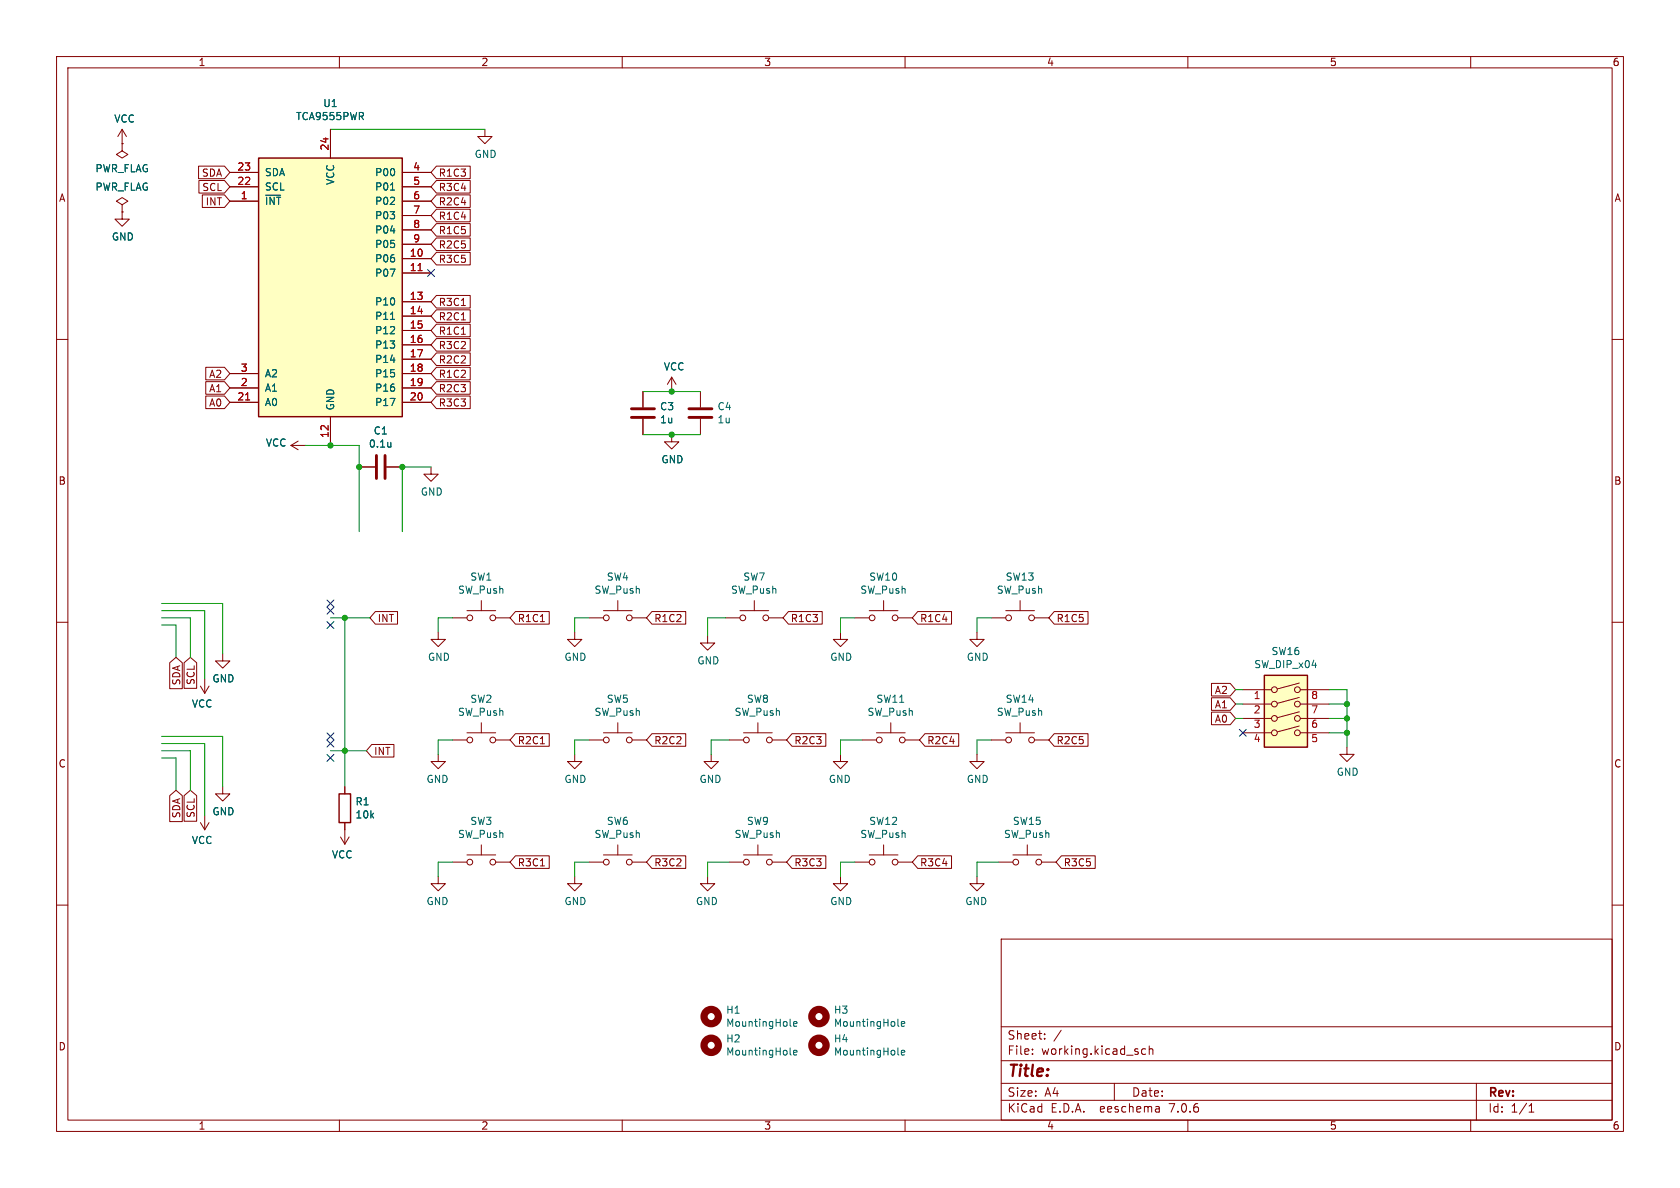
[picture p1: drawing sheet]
<svg xmlns="http://www.w3.org/2000/svg" width="297mm" height="210mm" viewBox="0 0 297 210" stroke-linecap="round" stroke-linejoin="round" font-family="sans-serif">
<g fill="none" stroke="#840000" stroke-width=".18">
<path d="M10 10h277v190h-277zM12 12h273v186h-273zM60 10v2M110 10v2M160 10v2M210 10v2M260 10v2M21.6 25.4v1.3l1 .6-1 .6-1-.6 1-.6M21.6 25.4h.1M21.6 37.5v1.2h1.3l-1.3 1.3-1.3-1.3h1.3M21.6 36.2l1-.6-1-.7-1 .7 1 .6v1.3M21.6 37.5h.1"/>
<path d="M21.6 22.9l-.8 1.2M21.6 22.9v2.5M21.6 22.9l.8 1.2M35.1 29.4h4.6l.9 1.1-.9 1.1h-4.6zM35.2 31.9h4.5l.9 1.1-.9 1.1h-4.5zM35.8 34.4h3.9l.9 1.2-.9 1.1h-3.9zM40.6 35.6h5.1M40.6 33h5.1M40.6 30.5h5.1M58.4 22.9v5M71.1 35.6h5.1M71.1 33h5.1"/>
<path d="M71.1 30.5h5.1M71.1 38.1h5.1M77.2 39.5h5.9v2.3h-5.9l-1-1.2zM77.2 37h5.9v2.2h-5.9l-1-1.1zM77.2 34.4h5.9v2.3h-5.9l-1-1.1zM77.2 31.9h5.9v2.2h-5.9l-1-1.1zM77.2 29.4h5.9v2.2h-5.9l-1-1.1zM85.7 22.9v1.2h1.3l-1.3 1.3-1.2-1.3h1.2M10 60h2M71.1 45.7h5.1M71.1 48.3h5.1M71.1 53.3h5.1"/>
<path d="M71.1 55.9h5.1M71.1 58.4h5.1M71.1 40.6h5.1M71.1 43.2h5.1M77.2 52.2h5.9v2.3h-5.9l-1-1.2zM77.2 59.8h5.9v2.3h-5.9l-1-1.1zM77.2 54.8h5.9v2.2h-5.9l-1-1.1zM77.2 42.1h5.9v2.2h-5.9l-1-1.1zM77.2 44.6h5.9v2.2h-5.9l-1-1.1zM77.2 57.3h5.9v2.2h-5.9l-1-1.1zM81.6 54h.7M81.6 56.6h.7"/>
<path d="M81.6 59.1h.7M285 60h2M36.4 64.9h3.3l.9 1.1-.9 1.2h-3.3zM36.4 67.5h3.3l.9 1.1-.9 1.1h-3.3zM36.4 70h3.3l.9 1.1-.9 1.1h-3.3zM40.6 66h5.1M40.6 68.6h5.1M40.6 71.1h5.1M51.4 78.7l1.3 .8M51.4 78.7h2.6M52.7 78l-1.3 .7M58.4 73.7v5"/>
<path d="M71.1 61h5.1M71.1 63.5h5.1M71.1 66h5.1M71.1 68.6h5.1M71.1 71.1h5.1M77.2 67.5h5.9v2.2h-5.9l-1-1.1zM77.2 64.9h5.9v2.3h-5.9l-1-1.2zM77.2 70h5.9v2.2h-5.9l-1-1.1zM77.2 62.4h5.9v2.2h-5.9l-1-1.1zM113.7 69.2v2.8M113.7 74v2.8M118.7 76.8v1.3h1.3l-1.3 1.3-1.2-1.3h1.2"/>
<path d="M118.7 66.7l-.7 1.2M118.7 66.7v2.5M118.7 66.7l.8 1.2M123.8 69.2v2.8M123.8 74v2.8M63.5 82.6h2.8M68.3 82.6h2.8M76.2 82.6v1.2h1.3l-1.3 1.3-1.3-1.3h1.3M10 110h2M30 117.2l1.1-1 1.1 1v4.5h-2.2zM32.5 117.2l1.2-1 1.1 1v4.5h-2.3zM39.4 115.6v1.2h1.2l-1.2 1.3-1.3-1.3h1.3"/>
<path d="M66.4 108.1h3.9v2.2h-3.9l-1-1.1zM77.5 111.8v1.2h1.2l-1.2 1.3-1.3-1.3h1.3M80 109.2h2.5M82.5 108h5.1M85.1 106.2v1.8M87.6 109.2h2.6M91.1 108.1h6v2.2h-6l-.9-1.1zM95.5 109.9h.8M101.6 111.8v1.2h1.3l-1.3 1.3-1.3-1.3h1.3M104.1 109.2h2.6M106.7 108h5.1M109.2 106.2v1.8"/>
<path d="M111.8 109.2h2.5M115.3 108.1h5.9v2.2h-5.9l-1-1.1zM125.1 112.4v1.3h1.3l-1.3 1.2-1.3-1.2h1.3M128.3 109.2h2.5M130.8 108h5.1M133.3 106.2v1.8M135.9 109.2h2.5M139.4 108.1h6v2.2h-6l-1-1.1zM148.6 111.8v1.2h1.3l-1.3 1.3-1.3-1.3h1.3M151.1 109.2h2.6M153.7 108h5M156.2 106.2v1.8"/>
<path d="M158.7 109.2h2.6M162.2 108.1h6v2.2h-6l-.9-1.1zM172.7 111.8v1.2h1.3l-1.3 1.3-1.3-1.3h1.3M175.3 109.2h2.5M177.8 108h5.1M180.3 106.2v1.8M182.9 109.2h2.5M186.4 108.1h5.9v2.2h-5.9l-1-1.1zM285 110h2M35.4 121.3l.8 1.3M36.2 120v2.6M37 121.3l-.8 1.3"/>
<path d="M39.4 139.1v1.2h1.2l-1.2 1.3-1.3-1.3h1.3M61 139.1v1.2M65.7 131.6h3.9v2.2h-3.9l-.9-1.1zM77.5 133.4v1.2h-1.3l1.3 1.3 1.2-1.3h-1.2M80 130.8h2.5M82.5 129.5h5.1M85.1 127.8v1.7M87.6 130.8h2.6M91.1 129.7h6v2.2h-6l-.9-1.1zM95.5 131.5h.8M101.6 133.4v1.2h1.3l-1.3 1.3-1.3-1.3h1.3M104.1 130.8h2.6"/>
<path d="M106.7 129.5h5.1M109.2 127.8v1.7M111.8 130.8h2.5M115.3 129.7h5.9v2.2h-5.9l-1-1.1zM125.7 133.4v1.2h-1.2l1.2 1.3 1.3-1.3h-1.3M128.9 130.8h2.5M131.4 129.5h5.1M134 127.8v1.7M136.5 130.8h2.6M140 129.7h6v2.2h-6l-.9-1.1zM148.6 133.4v1.2h-1.3l1.3 1.3 1.3-1.3h-1.3M152.4 130.8h2.5"/>
<path d="M154.9 129.5h5.1M157.5 127.8v1.7M160 130.8h2.6M163.5 129.7h6v2.2h-6l-.9-1.1zM172.7 133.4v1.2h1.3l-1.3 1.3-1.3-1.3h1.3M175.3 130.8h2.5M177.8 129.5h5.1M180.3 127.8v1.7M182.9 130.8h2.5M186.4 129.7h5.9v2.2h-5.9l-1-1.1zM214.2 120.8h3.3l.9 1.1-.9 1.1h-3.3zM214.2 125.9h3.3l.9 1.1-.9 1.1h-3.3z"/>
<path d="M214.2 123.3h3.3l.9 1.2-.9 1.1h-3.3zM219.7 129.5h5.1M219.7 121.9h5.1M219.7 124.5h5.1M219.7 127h5.1M229.7 128.3l-3.9 1.1M229.7 125.8l-3.9 1.1M229.7 123.3l-3.9 1M229.7 120.8l-3.9 1M229.9 129.5h5M229.9 121.9h5M229.9 124.5h5"/>
<path d="M229.9 127h5M238.1 132.1v1.3h1.3l-1.3 1.2-1.2-1.2h1.2M10 160h2M30 140.7l1.1-1 1.1 1v4.5h-2.2zM32.5 140.7l1.2-1 1.1 1v4.5h-2.3zM35.4 145.4l.8 1.3M36.2 144.1v2.6M37 145.4l-.8 1.3M60.2 148l.8 1.2M61 145.4v3.8M61.7 148l-.7 1.2M77.5 154.9v1.3h-1.3l1.3 1.3 1.2-1.3h-1.2"/>
<path d="M80 152.4h2.5M82.5 151.1h5.1M85.1 149.4v1.7M87.6 152.4h2.6M91.1 151.3h6v2.2h-6l-.9-1.1zM95.5 153.1h.8M101.6 154.9v1.3h1.3l-1.3 1.3-1.3-1.3h1.3M104.1 152.4h2.6M106.7 151.1h5.1M109.2 149.4v1.7M111.8 152.4h2.5M115.3 151.3h5.9v2.2h-5.9l-1-1.1z"/>
<path d="M125.1 154.9v1.3h-1.3l1.3 1.3 1.3-1.3h-1.3M128.9 152.4h2.5M131.4 151.1h5.1M134 149.4v1.7M136.5 152.4h2.6M140 151.3h6v2.2h-6l-.9-1.1zM148.6 154.9v1.3h1.3l-1.3 1.3-1.3-1.3h1.3M151.1 152.4h2.6M153.7 151.1h5M156.2 149.4v1.7M158.7 152.4h2.6M162.2 151.3h6v2.2h-6l-.9-1.1z"/>
<path d="M172.7 154.9v1.3h-1.3l1.3 1.3 1.3-1.3h-1.3M176.5 152.4h2.6M179.1 151.1h5M181.6 149.4v1.7M184.1 152.4h2.6M187.6 151.3h6v2.2h-6l-.9-1.1zM285 160h2M177 166h108v32h-108zM60 198v2M110 198v2M160 198v2M177 194.5h108"/>
<path d="M177 191.5h108M177 187.5h108M177 181.5h108M182.5 186.3v.1M182.5 185.5v.1M184.7 183.6v.1M184.7 182.8v.1M187.6 182.1l-1.3 2M197 191.5v3M202.5 185.5l-.4-.1-.3 .3v.4l.2 .2h.5M203.2 185.5l.2-.1 .3 .1 .1 .9M203.2 184.9v1.5"/>
<path d="M204.9 195.7l.1 .9M205 196.5l-.2 .1M205 196h-.2M210 198v2M260 198v2M261 191.5v6.5M270.3 196.6h.9M270.3 195.5l.4-.4v1.5"/>
<circle cx="83.1" cy="109.2" r=".51"/>
<circle cx="87.1" cy="109.2" r=".51"/>
<circle cx="107.2" cy="109.2" r=".51"/>
<circle cx="111.3" cy="109.2" r=".51"/>
<circle cx="131.3" cy="109.2" r=".51"/>
<circle cx="135.4" cy="109.2" r=".51"/>
<circle cx="154.2" cy="109.2" r=".51"/>
<circle cx="158.2" cy="109.2" r=".51"/>
<circle cx="178.3" cy="109.2" r=".51"/>
<circle cx="182.4" cy="109.2" r=".51"/>
<circle cx="83.1" cy="130.8" r=".51"/>
<circle cx="87.1" cy="130.8" r=".51"/>
<circle cx="107.2" cy="130.8" r=".51"/>
<circle cx="111.3" cy="130.8" r=".51"/>
<circle cx="132" cy="130.8" r=".51"/>
<circle cx="136" cy="130.8" r=".51"/>
<circle cx="155.4" cy="130.8" r=".51"/>
<circle cx="159.5" cy="130.8" r=".51"/>
<circle cx="178.3" cy="130.8" r=".51"/>
<circle cx="182.4" cy="130.8" r=".51"/>
<circle cx="225.3" cy="121.9" r=".51"/>
<circle cx="225.3" cy="124.5" r=".51"/>
<circle cx="225.3" cy="127" r=".51"/>
<circle cx="225.3" cy="129.5" r=".51"/>
<circle cx="229.4" cy="124.5" r=".51"/>
<circle cx="229.4" cy="121.9" r=".51"/>
<circle cx="229.4" cy="127" r=".51"/>
<circle cx="229.4" cy="129.5" r=".51"/>
<circle cx="83.1" cy="152.4" r=".51"/>
<circle cx="87.1" cy="152.4" r=".51"/>
<circle cx="107.2" cy="152.4" r=".51"/>
<circle cx="111.3" cy="152.4" r=".51"/>
<circle cx="132" cy="152.4" r=".51"/>
<circle cx="136" cy="152.4" r=".51"/>
<circle cx="154.2" cy="152.4" r=".51"/>
<circle cx="158.2" cy="152.4" r=".51"/>
<circle cx="179.6" cy="152.4" r=".51"/>
<circle cx="183.6" cy="152.4" r=".51"/>
</g>
<path d="M111.6 73.8h4.1M111.6 72.3h4.1M121.8 73.8h4.1M121.8 72.3h4.1M66.5 80.5v4.1M68.1 80.5v4.1" fill="none" stroke="#840000" stroke-width=".51"/>
<g fill="#ffffc2" stroke="#ffffc2" stroke-width=".18">
<path d="M45.7 27.9h25.4v45.8h-25.4z"/>
<path d="M223.5 119.4h7.6v12.7h-7.6z"/>
</g>
<path d="M45.7 27.9h25.4v45.8h-25.4zM223.5 119.4h7.6v12.7h-7.6zM59.9 140.3h2.1v5.1h-2.1z" fill="none" stroke="#840000" stroke-width=".25"/>
<path d="M73.9 47.8h.7M43.4 70.7h.7" fill="none" stroke="#a90000" stroke-width=".18"/>
<path d="M69 33.6h.8M69 56.5h.8M69.1 78.2v.8M69.1 78.9l-.1 .1M139.7 186.3l.2 .2M139.7 181.2l.2 .2M140.3 186.1l.6-.1-.1-.3h-.3l-.2 .1 .1 .6h.4M140.3 181l.6-.1-.1-.3h-.3l-.2 .2 .1 .6h.4M158.7 181.2l.2 .2M158.7 186.3l.2 .2M159.3 186.1l.6-.1v-.3h-.4l-.2 .1 .1 .6h.5M159.3 181l.6-.1v-.3h-.4l-.2 .2 .1 .6h.5" fill="none" stroke="#006464" stroke-width=".18"/>
<g fill="none" stroke="#840000" stroke-width="1.3">
<circle cx="125.7" cy="179.7" r="1.27"/>
<circle cx="144.8" cy="179.7" r="1.27"/>
<circle cx="125.7" cy="184.8" r="1.27"/>
<circle cx="144.8" cy="184.8" r="1.27"/>
</g>
<g fill="none" stroke="#009600" stroke-width=".18">
<path d="M58.4 22.9h27.3M54 78.7h9.5v15.3M113.7 69.2h10.1M113.7 76.8h10.1M76.2 82.6h-5.1v11.4M28.6 109.2h5.1v7M28.6 108h7.6v12M28.6 110.5h2.5v5.7M28.6 106.7h10.8v8.9M58.4 109.2h7M61 109.2v29.9M80 109.2h-2.5v2.6"/>
<path d="M104.1 109.2h-2.5v2.6M128.3 109.2h-3.2v3.2M151.1 109.2h-2.5v2.6M175.3 109.2h-2.6v2.6M28.6 134h2.5v5.7M28.6 131.4h7.6v12.7M28.6 132.7h5.1v7M28.6 130.2h10.8v8.9M58.4 132.7h6.4M80 130.8h-2.5v2.6M104.1 130.8h-2.5v2.6M128.9 130.8h-3.2v2.6"/>
<path d="M152.4 130.8h-3.8v2.6M175.3 130.8h-2.6v2.6M218.4 121.9h1.3M218.4 127h1.3M218.4 124.5h1.3M234.9 121.9h3.2v10.2M234.9 129.5h3.2M234.9 127h3.2M234.9 124.5h3.2M80 152.4h-2.5v2.5M104.1 152.4h-2.5v2.5M128.9 152.4h-3.8v2.5"/>
<path d="M151.1 152.4h-2.5v2.5M176.5 152.4h-3.8v2.5"/>
</g>
<g fill="none" stroke="#000084" stroke-width=".18">
<path d="M75.6 47.7l1.2 1.2M76.8 47.7l-1.2 1.2M57.8 107.3l1.2 1.3M57.8 106.1l1.2 1.2M57.8 109.9l1.2 1.2M59 107.3l-1.2 1.3M59 106.1l-1.2 1.2M59 109.9l-1.2 1.2M57.8 129.6l1.2 1.2M57.8 130.8l1.2 1.3M57.8 133.4l1.2 1.2M59 129.6l-1.2 1.2"/>
<path d="M59 130.8l-1.2 1.3M59 133.4l-1.2 1.2M219.1 128.9l1.2 1.2M220.3 128.9l-1.2 1.2"/>
</g>
<g fill="#009600" stroke="#009600" stroke-width=".18">
<circle cx="118.7" cy="69.2" r=".46"/>
<circle cx="61" cy="109.2" r=".46"/>
<circle cx="71.1" cy="82.6" r=".46"/>
<circle cx="58.4" cy="78.7" r=".46"/>
<circle cx="63.5" cy="82.6" r=".46"/>
<circle cx="118.7" cy="76.8" r=".46"/>
<circle cx="61" cy="132.7" r=".46"/>
<circle cx="238.1" cy="127" r=".46"/>
<circle cx="238.1" cy="124.5" r=".46"/>
<circle cx="238.1" cy="129.5" r=".46"/>
</g>
<text font-size="2.8" fill="#840000" x="178" y="190.9">Title:</text>
<g font-size="2.1" fill="#840000">
<text x="178" y="184">Sheet:</text>
<text x="178" y="186.7">File:</text>
<text x="184.1" y="186.7">working.kicad_sch</text>
<text x="178" y="196.9">KiCad</text>
<text x="178" y="194.1">Size:</text>
<text x="184.7" y="194.1">A4</text>
<text x="185.7" y="196.9">E.D.A.</text>
<text x="194.6" y="196.9">eeschema</text>
<text x="200" y="194.1">Date:</text>
<text x="207" y="196.9">7.0.6</text>
<text x="263" y="194.3">Rev:</text>
<text x="263" y="196.9">Id:</text>
<text x="267.1" y="196.9">1/1</text>
</g>
<g font-size="1.8" fill="#840000">
<text x="35" y="11.9">1</text>
<text x="85" y="11.9">2</text>
<text x="135" y="11.9">3</text>
<text x="185" y="11.9">4</text>
<text x="235" y="11.9">5</text>
<text x="285" y="11.9">6</text>
<text x="10.3" y="35.9">A</text>
<text x="35.6" y="31.4">SDA</text>
<text x="35.7" y="34">SCL</text>
<text x="77.5" y="34">R3C4</text>
<text x="77.5" y="31.4">R1C3</text>
<text x="285.3" y="35.9">A</text>
<text x="36.3" y="36.5">INT</text>
<text x="77.5" y="41.6">R1C5</text>
<text x="77.5" y="39.1">R1C4</text>
<text x="77.5" y="36.5">R2C4</text>
<text x="77.5" y="44.1">R2C5</text>
<text x="77.5" y="46.7">R3C5</text>
<text x="77.5" y="54.3">R3C1</text>
<text x="77.5" y="56.8">R2C1</text>
<text x="77.5" y="59.4">R1C1</text>
<text x="77.5" y="61.9">R3C2</text>
<text x="77.5" y="64.5">R2C2</text>
<text x="36.9" y="67">A2</text>
<text x="36.9" y="69.5">A1</text>
<text x="77.5" y="69.5">R2C3</text>
<text x="77.5" y="67">R1C2</text>
<text x="36.9" y="72.1">A0</text>
<text x="77.5" y="72.1">R3C3</text>
<text x="10.3" y="85.9">B</text>
<text x="285.3" y="85.9">B</text>
<text x="66.7" y="110.2">INT</text>
<text x="91.4" y="110.2">R1C1</text>
<text x="115.6" y="110.2">R1C2</text>
<text x="139.7" y="110.2">R1C3</text>
<text x="162.6" y="110.2">R1C4</text>
<text x="186.7" y="110.2">R1C5</text>
<text x="32.1" y="121.2" transform="rotate(-90 32.1 121.2)">SDA</text>
<text x="34.6" y="121.2" transform="rotate(-90 34.6 121.2)">SCL</text>
<text x="214.7" y="122.9">A2</text>
<text x="214.7" y="125.4">A1</text>
<text x="91.4" y="131.8">R2C1</text>
<text x="115.6" y="131.8">R2C2</text>
<text x="140.3" y="131.8">R2C3</text>
<text x="163.8" y="131.8">R2C4</text>
<text x="186.7" y="131.8">R2C5</text>
<text x="214.7" y="128">A0</text>
<text x="10.3" y="135.9">C</text>
<text x="66" y="133.7">INT</text>
<text x="285.3" y="135.9">C</text>
<text x="32.1" y="144.7" transform="rotate(-90 32.1 144.7)">SDA</text>
<text x="34.6" y="144.7" transform="rotate(-90 34.6 144.7)">SCL</text>
<text x="91.4" y="153.4">R3C1</text>
<text x="115.6" y="153.4">R3C2</text>
<text x="140.3" y="153.4">R3C3</text>
<text x="162.6" y="153.4">R3C4</text>
<text x="188" y="153.4">R3C5</text>
<text x="10.3" y="185.9">D</text>
<text x="285.3" y="185.9">D</text>
<text x="35" y="199.9">1</text>
<text x="85" y="199.9">2</text>
<text x="135" y="199.9">3</text>
<text x="185" y="199.9">4</text>
<text x="235" y="199.9">5</text>
<text x="285" y="199.9">6</text>
</g>
<g font-size="1.8" fill="#006464">
<text x="20.1" y="21.9">VCC</text>
<text x="52.2" y="21.4">TCA9555PWR</text>
<text x="57" y="19.1">U1</text>
<text x="83.8" y="28.1">GND</text>
<text x="16.8" y="30.7">PWR_FLAG</text>
<text x="16.8" y="33.9">PWR_FLAG</text>
<text x="46.7" y="33.9">SCL</text>
<text x="46.7" y="31.3">SDA</text>
<text x="59.3" y="32.8" transform="rotate(-90 59.3 32.8)">VCC</text>
<text x="66.2" y="31.3">P00</text>
<text x="66.2" y="33.9">P01</text>
<text x="46.7" y="36.4">~{INT}</text>
<text x="66.2" y="36.4">P02</text>
<text x="66.2" y="39">P03</text>
<text x="66.2" y="41.5">P04</text>
<text x="19.7" y="42.7">GND</text>
<text x="66.2" y="46.6">P06</text>
<text x="66.2" y="44">P05</text>
<text x="66.2" y="49.1">P07</text>
<text x="66.2" y="54.2">P10</text>
<text x="66.2" y="56.7">P11</text>
<text x="66.2" y="59.3">P12</text>
<text x="66.2" y="61.8">P13</text>
<text x="66.2" y="64.4">P14</text>
<text x="117.3" y="65.7">VCC</text>
<text x="46.7" y="69.4">A1</text>
<text x="46.7" y="72">A0</text>
<text x="46.7" y="66.9">A2</text>
<text x="66.2" y="66.9">P15</text>
<text x="66.2" y="69.4">P16</text>
<text x="66.2" y="72">P17</text>
<text x="59.3" y="72.6" transform="rotate(-90 59.3 72.6)">GND</text>
<text x="66" y="77">C1</text>
<text x="116.6" y="72.7">C3</text>
<text x="116.6" y="75">1u</text>
<text x="126.8" y="72.7">C4</text>
<text x="126.8" y="75">1u</text>
<text x="46.9" y="79.1">VCC</text>
<text x="65.1" y="79.3">0.1u</text>
<text x="116.8" y="82.1">GND</text>
<text x="74.3" y="87.8">GND</text>
<text x="80.9" y="105.2">SW_Push</text>
<text x="83.1" y="102.8">SW1</text>
<text x="105" y="105.2">SW_Push</text>
<text x="107.2" y="102.8">SW4</text>
<text x="129.1" y="105.2">SW_Push</text>
<text x="131.3" y="102.8">SW7</text>
<text x="152" y="105.2">SW_Push</text>
<text x="153.6" y="102.8">SW10</text>
<text x="176.1" y="105.2">SW_Push</text>
<text x="177.7" y="102.8">SW13</text>
<text x="75.6" y="117">GND</text>
<text x="99.7" y="117">GND</text>
<text x="123.2" y="117.7">GND</text>
<text x="146.7" y="117">GND</text>
<text x="170.8" y="117">GND</text>
<text x="221.6" y="118.3">SW_DIP_x04</text>
<text x="224.7" y="116">SW16</text>
<text x="33.8" y="125.3">VCC</text>
<text x="37.5" y="120.8">GND</text>
<text x="83.1" y="124.4">SW2</text>
<text x="107.2" y="124.4">SW5</text>
<text x="131.9" y="124.4">SW8</text>
<text x="154.8" y="124.4">SW11</text>
<text x="177.7" y="124.4">SW14</text>
<text x="80.9" y="126.7">SW_Push</text>
<text x="105" y="126.7">SW_Push</text>
<text x="129.8" y="126.7">SW_Push</text>
<text x="153.3" y="126.7">SW_Push</text>
<text x="176.1" y="126.7">SW_Push</text>
<text x="236.2" y="137.3">GND</text>
<text x="62.7" y="142.6">R1</text>
<text x="75.3" y="138.6">GND</text>
<text x="99.7" y="138.6">GND</text>
<text x="123.6" y="138.6">GND</text>
<text x="146.4" y="138.6">GND</text>
<text x="170.8" y="138.6">GND</text>
<text x="33.8" y="149.4">VCC</text>
<text x="37.5" y="144.3">GND</text>
<text x="62.7" y="144.9">10k</text>
<text x="80.9" y="148.3">SW_Push</text>
<text x="83.1" y="146">SW3</text>
<text x="105" y="148.3">SW_Push</text>
<text x="107.2" y="146">SW6</text>
<text x="129.8" y="148.3">SW_Push</text>
<text x="131.9" y="146">SW9</text>
<text x="152" y="148.3">SW_Push</text>
<text x="153.6" y="146">SW12</text>
<text x="177.4" y="148.3">SW_Push</text>
<text x="179" y="146">SW15</text>
<text x="58.6" y="151.9">VCC</text>
<text x="75.3" y="160.2">GND</text>
<text x="99.7" y="160.2">GND</text>
<text x="122.9" y="160.2">GND</text>
<text x="146.7" y="160.2">GND</text>
<text x="170.6" y="160.2">GND</text>
<text x="128.3" y="179.4">H1</text>
<text x="147.3" y="179.4">H3</text>
<text x="128.3" y="184.5">H2</text>
<text x="128.3" y="181.7">MountingHole</text>
<text x="147.3" y="181.7">MountingHole</text>
<text x="147.3" y="184.5">H4</text>
<text x="128.3" y="186.8">MountingHole</text>
<text x="147.3" y="186.8">MountingHole</text>
</g>
<g font-size="1.8" fill="#a90000">
<text x="58.2" y="26.7" transform="rotate(-90 58.2 26.7)">24</text>
<text x="41.9" y="32.8">22</text>
<text x="41.9" y="30.2">23</text>
<text x="42.5" y="35.3">1</text>
<text x="73" y="30.2">4</text>
<text x="73" y="32.8">5</text>
<text x="73" y="35.3">6</text>
<text x="73" y="37.8">7</text>
<text x="73" y="40.4">8</text>
<text x="72.3" y="45.5">10</text>
<text x="73" y="42.9">9</text>
<text x="72.3" y="48">11</text>
<text x="72.3" y="53.1">13</text>
<text x="72.3" y="55.6">14</text>
<text x="72.3" y="58.2">15</text>
<text x="42.5" y="65.8">3</text>
<text x="72.3" y="60.7">16</text>
<text x="72.3" y="63.2">17</text>
<text x="72.3" y="65.8">18</text>
<text x="41.9" y="70.9">21</text>
<text x="42.5" y="68.3">2</text>
<text x="72.3" y="68.3">19</text>
<text x="72.3" y="70.9">20</text>
<text x="58.2" y="77.5" transform="rotate(-90 58.2 77.5)">12</text>
<text x="221.5" y="123.9">1</text>
<text x="231.7" y="123.9">8</text>
<text x="221.5" y="126.4">2</text>
<text x="221.5" y="129">3</text>
<text x="221.5" y="131.5">4</text>
<text x="231.7" y="131.5">5</text>
<text x="231.7" y="129">6</text>
<text x="231.7" y="126.4">7</text>
</g>
</svg>
